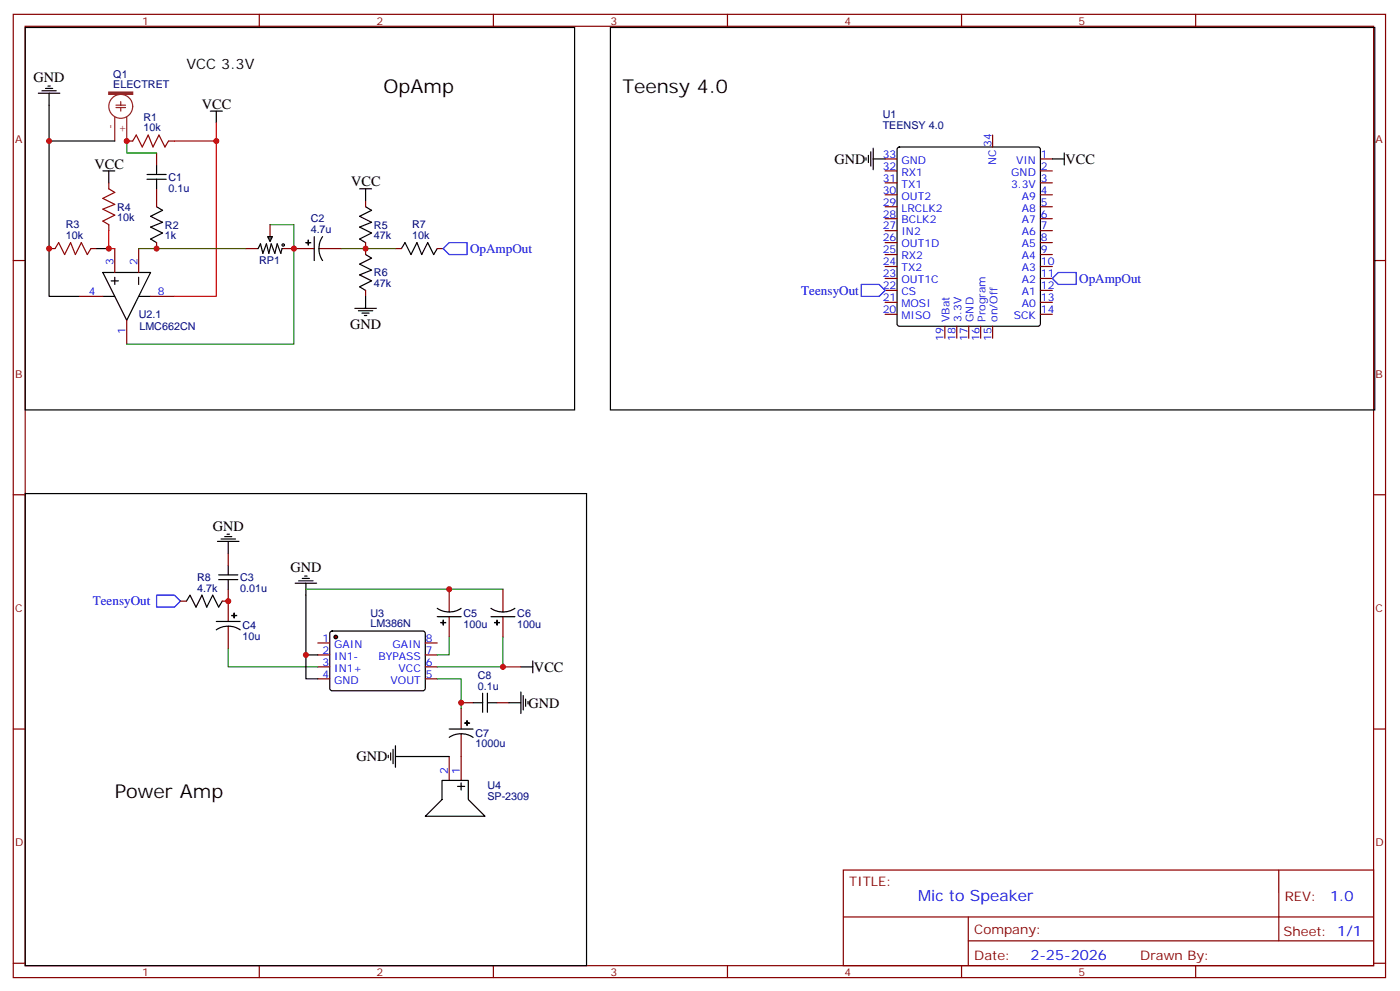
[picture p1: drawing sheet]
<svg xmlns="http://www.w3.org/2000/svg" width="414mm" height="293mm" viewBox="0 0 414 293" stroke-linecap="round" stroke-linejoin="round" font-family="sans-serif">
<g fill="none" stroke="#870000" stroke-width=".35">
<path d="M3.9 4.2h405.4v284.4h-405.4zM7.4 7.8h398.3v277.2h-398.3zM76.6 4.2v3.6M145.7 4.2v3.6M214.9 4.2v3.6M284 4.2v3.6M353.2 4.2v3.6M32.1 54v1.7M37.4 41.6h1.8M46.2 45.2v3.5M46.2 55.7v5.3M49.8 41.6h1.7"/>
<path d="M3.9 76.9h3.5M14.5 73.4h1.8M26.8 73.4h1.8M32.1 66.3v1.8M33.9 73.4v7M41 73.4v7M46.2 71.6v1.8M72.7 73.4h3.5M79.8 66.3v3.5M83.3 73.4h9.5M94.2 73.4h6.7M405.7 76.9h3.6"/>
<path d="M23.3 87.5h7.1M37.4 94.5v7.1M44.5 87.5h7M3.9 146h3.5M405.7 146h3.6M3.9 215.2h3.5M405.7 215.2h3.6M249.1 256.8h156.6v28.2h-156.6zM377.7 256.8v20.9M249.1 270.7h156.5M286 277.7h119.6M286 270.7v14.1"/>
<path d="M3.9 284.3h3.5M76.6 285v3.6M145.7 285v3.6M214.9 285v3.6M284 285v3.6M353.2 285v3.6M405.7 284.3h3.6"/>
</g>
<g fill="none" stroke="#8c2424" stroke-width=".35">
<path d="M33.9 34.6v7M34.3 31.8h2.8M34.3 31h2.8M35.7 30v1M35.7 31.8v1M37.4 34.6v7"/>
<circle cx="35.7" cy="31.4" r="3.5"/>
</g>
<path d="M32.1 27.2h7.1v.7h-7.1z" fill="#8c2424" stroke="#8c2424" stroke-width=".35"/>
<g fill="none" stroke="#000" stroke-width=".35">
<path d="M11.3 27.5h6.4M12.4 26.8h4.2M13.4 26.1h2.2M14.1 25.4h.8M14.5 27.5v14.1h19.4M62.1 32.8h3.6M63.9 32.8v3.5M14.5 41.6v45.9h8.8M30.4 50.4h3.5M32.1 50.4v3.6M43.4 52.9h5.7M43.4 51.5h5.7"/>
<path d="M46.2 48.7v2.8M46.2 52.9v2.8M28.6 73.4h3.5M46.2 61l1.8 1.1-3.5 1.8 3.5 1.7-3.5 1.4 3.5 1.8-3.5 1.8 1.7 1M76.2 73.4l.7-1.4 .7 2.8 1.1-2.8 .7 2.8 .7-2.8 1.1 2.8 .7-2.8 1 2.8 .4-1.4M79.1 69.8h1.4l-.7 1.5zM79.8 69.8v1.5M92.8 69.8v7.1M95.3 69.8a6.4 6.4 0 0 0 0 7.1M30.4 80.4h14.1l-7.1 14.1zM30.4 87.5h3.5M32.8 82.9h2.2"/>
<path d="M33.9 81.8v2.2M41 81.8v2.2M41 87.5h3.5"/>
<circle cx="83.6" cy="72.3" r=".35"/>
</g>
<path d="M32.1 55.7l1.8 1.1-3.5 1.8 3.5 1.7-3.5 1.4 3.5 1.8-3.5 1.8 1.7 1M39.2 41.6l1.1-1.7 1.7 3.5 1.8-3.5 1.4 3.5 1.8-3.5 1.7 3.5 1.1-1.8M16.3 73.4l1-1.8 1.8 3.5 1.7-3.5 1.5 3.5 1.7-3.5 1.8 3.5 1-1.7" fill="none" stroke="#a10000" stroke-width=".35"/>
<path d="M63.9 36.3v5.3h-12.4M63.9 41.6v45.9h-12.4M32.1 68.1v5.3h1.8" fill="none" stroke="#f00" stroke-width=".35"/>
<path d="M37.4 41.6v3.6h8.8M41 73.4h31.7" fill="none" stroke="#008700" stroke-width=".35"/>
<g fill="#870000" stroke="#000" stroke-width=".35">
<path d="M91.1 70.9v1.4z"/>
<path d="M90.3 71.6h1.5z"/>
</g>
<path d="M79.8 66.3h7v35.3h-49.4M100.9 73.4h15.9" fill="none" stroke="#008700" stroke-width=".35"/>
<g fill="none" stroke="#000" stroke-width=".35">
<path d="M7.4 8.1h162.3v112.9h-162.3zM106.2 55.7h3.5M108 55.7v3.6M255.8 46.6v.7M256.5 45.9v2.1M257.2 44.8v4.2M257.9 46.9h3.5M257.9 43.7v6.4M265.2 43.6l.5-.2h40.9l.5 .2 .2 .5v51.5l-.2 .5-.5 .2h-40.9l-.5-.2-.2-.5v-51.5zM310.8 46.9h3.6M314.4 45.2v3.5M108 61l1.7 1.1-3.5 1.8 3.5 1.7-3.5 1.4 3.5 1.8-3.5 1.8 1.8 1"/>
<path d="M108 75.1l1.7 1.1-3.5 1.8 3.5 1.7-3.5 1.4 3.5 1.8-3.5 1.8 1.8 1M118.6 73.4l1-1.8 1.8 3.5 1.8-3.5 1.4 3.5 1.7-3.5 1.8 3.5 1.1-1.7M104.8 91h6.4M105.9 91.7h4.2M106.9 92.4h2.1M107.6 93.1h.7M108 87.5v3.5M55.1 177.4l1-1.7 1.8 3.5 1.8-3.5 1.4 3.5 1.7-3.5 1.8 3.5 1.1-1.8M64.6 171.1h5.6M64.6 169.7h5.6M67.4 166.9v2.8M67.4 171.1v2.8"/>
<path d="M63.9 185.9a6.4 6.4 0 0 1 7 0M63.9 183.4h7"/>
</g>
<g fill="none" stroke="#870000" stroke-width=".35">
<path d="M293.2 39.9v3.5M108 59.3v1.7M261.4 46.9h3.6M261.4 50.4h3.6M261.4 54h3.6M261.4 57.5h3.6M307.3 46.9h3.5M307.3 50.4h3.5M307.3 54h3.5M307.3 57.5h3.5M108 71.6v3.5M116.8 73.4h1.8"/>
<path d="M129.2 73.4h1.7M261.4 61h3.6M261.4 64.6h3.6M261.4 68.1h3.6M261.4 71.6h3.6M261.4 75.1h3.6M261.4 78.7h3.6M307.3 61h3.5M307.3 64.6h3.5M307.3 68.1h3.5M307.3 71.6h3.5M307.3 75.1h3.5"/>
<path d="M307.3 78.7h3.5M108 85.7v1.8M261.4 82.2h3.6M261.4 85.7h3.6M261.4 89.3h3.6M261.4 92.8h3.6M279.1 96.3v3.5M282.6 96.3v3.5M286.1 96.3v3.5M289.7 96.3v3.5M293.2 96.3v3.5M307.3 82.2h3.5"/>
<path d="M307.3 85.7h3.5M307.3 89.3h3.5M307.3 92.8h3.5M53.3 177.4h1.8M65.7 177.4h1.7M67.4 163.3v3.6M67.4 173.9v9.5M67.4 184.9v6.7"/>
</g>
<path d="M132.7 71.6h5.3v3.5h-5.3l-1.8-1.7zM254.4 84h5.3l1.7 1.7-1.7 1.8h-5.3zM310.8 82.2l1.8-1.8h5.3v3.6h-5.3zM46.2 175.7h5.3l1.8 1.7-1.8 1.8h-5.3z" fill="none" stroke="#00f" stroke-width=".35"/>
<g fill="#870000" stroke="#000" stroke-width=".35">
<path d="M68.5 181.7h1.4z"/>
<path d="M69.1 181l.1 1.4z"/>
</g>
<path d="M64.2 159.8h6.4M65.3 159.1h4.2M66.4 158.4h2.1M67.1 157.7h.7M67.4 159.8v3.5M97.6 186.5l.5-.2h27.1l.4 .7v16.5l-.7 .4-27.1-.1-.4-.6v-16.2z" fill="none" stroke="#000" stroke-width=".35"/>
<circle cx="99.2" cy="188" r=".53" fill="#870000" stroke="#000" stroke-width=".35"/>
<path d="M132.7 173.9v6.7M93.9 189.8h3.5M93.9 193.3h3.5M93.9 196.8h3.5M125.6 189.8h3.6M125.6 193.3h3.6M125.6 196.8h3.6M132.7 182v6M93.9 200.4h3.5M125.6 200.4h3.6" fill="none" stroke="#870000" stroke-width=".35"/>
<path d="M67.4 191.6v5.2h26.5" fill="none" stroke="#008700" stroke-width=".35"/>
<path d="M87.2 172.2h6.3M88.2 171.4h4.3M89.3 170.7h2.1M90 170h.7M90.3 172.2v21.1h3.6M129.2 179.6a6.4 6.4 0 0 0 7 0M90.3 193.3v7.1h3.6M129.2 182h7" fill="none" stroke="#000" stroke-width=".35"/>
<g fill="#870000" stroke="#000" stroke-width=".35">
<path d="M130.2 183.8h1.4z"/>
<path d="M130.9 183.1l.1 1.4z"/>
</g>
<path d="M132.7 188v5.3h-3.5M148.6 188v8.8h-19.4" fill="none" stroke="#008700" stroke-width=".35"/>
<path d="M148.6 196.8h5.2" fill="none" stroke="#f00" stroke-width=".35"/>
<path d="M145 179.6a6.4 6.4 0 0 0 7.1 0M145 182h7.1M153.8 196.8h3.6M157.4 195.1v3.5" fill="none" stroke="#000" stroke-width=".35"/>
<path d="M148.6 173.9v6.7M148.6 182v6" fill="none" stroke="#870000" stroke-width=".35"/>
<g fill="#870000" stroke="#000" stroke-width=".35">
<path d="M146.1 183.8h1.4z"/>
<path d="M146.8 183.1v1.4z"/>
</g>
<path d="M90.3 173.9h58.3M129.2 200.4h7v8.8" fill="none" stroke="#008700" stroke-width=".35"/>
<path d="M136.2 209.2v6M136.2 216.6v6.7" fill="none" stroke="#870000" stroke-width=".35"/>
<path d="M132.7 217.7a6.4 6.4 0 0 1 7 0M132.7 215.2h7" fill="none" stroke="#000" stroke-width=".35"/>
<g fill="#870000" stroke="#000" stroke-width=".35">
<path d="M137.3 213.4l1.4 .1z"/>
<path d="M137.9 212.7l.1 1.4z"/>
</g>
<g fill="none" stroke="#000" stroke-width=".35">
<path d="M139.7 207.4h2.9M142.6 204.6v5.7M144 207.4h2.8M144 204.6v5.7M150.3 207.4h3.5M153.8 204.3v6.3M154.6 205.3v4.3M155.3 206.4v2.1M156 207.1v.7M114.7 223v.7M115.4 222.3v2.1M116.1 221.2v4.2"/>
<path d="M116.8 223.3h15.9M116.8 220.1v6.4M130.6 230.4h7.7v5.6l5 4.9h-17.7l5-4.9zM135.1 232.1h2.2M136.2 231.1v2.1"/>
</g>
<path d="M136.2 207.4h3.5M146.8 207.4h3.5M132.7 223.3v7.1M136.2 223.3v7.1" fill="none" stroke="#870000" stroke-width=".35"/>
<g fill="#c00">
<circle cx="63.9" cy="41.6" r=".88"/>
<circle cx="14.5" cy="41.6" r=".88"/>
<circle cx="46.2" cy="73.4" r=".88"/>
<circle cx="14.5" cy="73.4" r=".88"/>
<circle cx="32.1" cy="73.4" r=".88"/>
<circle cx="37.4" cy="41.6" r=".88"/>
<circle cx="108" cy="73.4" r=".88"/>
<circle cx="86.8" cy="73.4" r=".88"/>
<circle cx="67.4" cy="177.4" r=".88"/>
<circle cx="90.3" cy="193.3" r=".88"/>
<circle cx="148.6" cy="196.8" r=".88"/>
<circle cx="132.7" cy="173.9" r=".88"/>
<circle cx="136.2" cy="207.4" r=".88"/>
</g>
<path d="M180.3 8.1h225.8v112.9h-225.8zM7.4 145.7h165.8v139.3h-165.8z" fill="none" stroke="#000" stroke-width=".35"/>
<g font-size="5.6">
<text x="113.3" y="27.5">OpAmp</text>
<text x="183.8" y="27.5">Teensy 4.0</text>
<text x="33.9" y="235.7">Power Amp</text>
</g>
<text font-size="4.6" fill="#00f" x="271.2" y="265.8">Mic to Speaker</text>
<g font-size="4.2">
<text x="55.1" y="20.5">VCC 3.3V</text>
<text x="9.9" y="24.3">GND</text>
<text x="59.7" y="32.1">VCC</text>
<text x="27.9" y="49.7">VCC</text>
<text x="246.5" y="48.3">GND</text>
<text x="314.7" y="48.3">VCC</text>
<text x="103.8" y="55">VCC</text>
<text x="103.4" y="97">GND</text>
<text x="62.8" y="156.6">GND</text>
<text x="85.8" y="168.9">GND</text>
<text x="157.7" y="198.3">VCC</text>
<text x="156.1" y="208.9">GND</text>
<text x="105.3" y="224.7">GND</text>
</g>
<g font-size="4.2" fill="#00f">
<text x="392.9" y="266.1">1.0</text>
<text x="304.3" y="283.4">2-25-2026</text>
</g>
<g font-size="3.9" fill="#00f">
<text x="138.9" y="74.7">OpAmpOut</text>
<text x="318.8" y="83.5">OpAmpOut</text>
<text x="236.7" y="87">TeensyOut</text>
<text x="27.4" y="178.6">TeensyOut</text>
</g>
<g font-size="3.9" fill="#800">
<text x="250.9" y="261.4">TITLE:</text>
<text x="379.5" y="266.1">REV:</text>
<text x="287.8" y="275.6">Company:</text>
<text x="379.1" y="276.2">Sheet: 1/1</text>
<text x="287.8" y="283.3">Date:</text>
<text x="336.8" y="283.4">Drawn By:</text>
</g>
<g font-size="3.2" fill="#800">
<text x="42" y="7.2">1</text>
<text x="111.2" y="7.2">2</text>
<text x="180.3" y="7.2">3</text>
<text x="249.4" y="7.2">4</text>
<text x="318.6" y="7.2">5</text>
<text x="4.4" y="42.3">A</text>
<text x="406.3" y="42.3">A</text>
<text x="4.4" y="111.5">B</text>
<text x="406.3" y="111.5">B</text>
<text x="4.4" y="180.6">C</text>
<text x="406.3" y="180.6">C</text>
<text x="4.4" y="249.8">D</text>
<text x="406.3" y="249.8">D</text>
<text x="42" y="288">1</text>
<text x="111.2" y="288">2</text>
<text x="180.3" y="288">3</text>
<text x="249.4" y="288">4</text>
<text x="318.6" y="288">5</text>
</g>
<g font-size="3.2" fill="#000080">
<text x="33.5" y="22.9">Q1</text>
<text x="33.5" y="26.1">ELECTRET</text>
<text x="42.4" y="35.6">R1</text>
<text x="260.7" y="34.9">U1</text>
<text x="42.4" y="38.8">10k</text>
<text x="260.7" y="38.1">TEENSY 4.0</text>
<text x="49.8" y="53.4">C1</text>
<text x="49.8" y="56.5">0.1u</text>
<text x="34.6" y="65.3">10k</text>
<text x="34.6" y="62.2">R4</text>
<text x="91.8" y="65.6">C2</text>
<text x="19.4" y="70.6">10k</text>
<text x="19.4" y="67.4">R3</text>
<text x="48.7" y="70.6">1k</text>
<text x="48.7" y="67.5">R2</text>
<text x="91.8" y="68.8">4.7u</text>
<text x="110.5" y="70.6">47k</text>
<text x="110.5" y="67.5">R5</text>
<text x="121.8" y="70.6">10k</text>
<text x="121.8" y="67.4">R7</text>
<text x="76.6" y="77.8">RP1</text>
<text x="110.5" y="81.6">R6</text>
<text x="110.5" y="84.8">47k</text>
<text x="41" y="94">U2.1</text>
<text x="41.2" y="97.5">LMC662CN</text>
<text x="58.3" y="171.4">R8</text>
<text x="70.9" y="171.5">C3</text>
<text x="58.3" y="174.6">4.7k</text>
<text x="70.9" y="174.8">0.01u</text>
<text x="71.6" y="185.6">C4</text>
<text x="109.4" y="185.1">LM386N</text>
<text x="109.4" y="182">U3</text>
<text x="136.9" y="185.3">100u</text>
<text x="136.9" y="182.1">C5</text>
<text x="152.8" y="185.3">100u</text>
<text x="152.8" y="182.1">C6</text>
<text x="71.6" y="188.8">10u</text>
<text x="141.2" y="203.6">0.1u</text>
<text x="141.2" y="200.4">C8</text>
<text x="140.4" y="220.6">1000u</text>
<text x="140.4" y="217.4">C7</text>
<text x="144" y="232.9">U4</text>
<text x="144" y="236.1">SP-2309</text>
</g>
<g font-size="3.2" fill="#8d2323">
<text x="33.5" y="38.1" transform="rotate(-90 33.5 38.1)">-</text>
<text x="37.1" y="39.3" transform="rotate(-90 37.1 39.3)">+</text>
</g>
<g font-size="3.2" fill="#00f">
<text x="260.8" y="46.6">33</text>
<text x="292.8" y="43.4" transform="rotate(-90 292.8 43.4)">34</text>
<text x="307.5" y="46.6">1</text>
<text x="260.8" y="53.6">31</text>
<text x="260.8" y="50.1">32</text>
<text x="266.3" y="51.9">RX1</text>
<text x="266.3" y="48.3">GND</text>
<text x="294.3" y="48.7" transform="rotate(-90 294.3 48.7)">NC</text>
<text x="298.7" y="51.9">GND</text>
<text x="300.1" y="48.3">VIN</text>
<text x="307.5" y="50.1">2</text>
<text x="307.5" y="53.6">3</text>
<text x="260.8" y="57.2">30</text>
<text x="266.3" y="58.9">OUT2</text>
<text x="266.3" y="55.4">TX1</text>
<text x="298.6" y="55.4">3.3V</text>
<text x="301.8" y="58.9">A9</text>
<text x="307.5" y="57.2">4</text>
<text x="260.8" y="64.2">28</text>
<text x="260.8" y="60.7">29</text>
<text x="266.3" y="66">BCLK2</text>
<text x="266.3" y="62.4">LRCLK2</text>
<text x="301.8" y="62.4">A8</text>
<text x="301.8" y="66">A7</text>
<text x="307.5" y="60.7">5</text>
<text x="307.5" y="64.2">6</text>
<text x="260.8" y="71.3">26</text>
<text x="260.8" y="67.7">27</text>
<text x="266.3" y="69.5">IN2</text>
<text x="301.8" y="69.5">A6</text>
<text x="307.5" y="67.7">7</text>
<text x="307.5" y="71.3">8</text>
<text x="260.8" y="74.8">25</text>
<text x="266.3" y="76.6">RX2</text>
<text x="266.3" y="73">OUT1D</text>
<text x="301.8" y="73">A5</text>
<text x="301.8" y="76.6">A4</text>
<text x="307.5" y="74.8">9</text>
<text x="33.5" y="78.3" transform="rotate(-90 33.5 78.3)">3</text>
<text x="40.6" y="78.3" transform="rotate(-90 40.6 78.3)">2</text>
<text x="260.8" y="81.8">23</text>
<text x="260.8" y="78.3">24</text>
<text x="266.3" y="83.6">OUT1C</text>
<text x="266.3" y="80.1">TX2</text>
<text x="301.8" y="80.1">A3</text>
<text x="301.8" y="83.6">A2</text>
<text x="307.5" y="78.3">10</text>
<text x="307.5" y="81.8">11</text>
<text x="26.2" y="87.1">4</text>
<text x="46.6" y="87.1">8</text>
<text x="260.8" y="88.9">21</text>
<text x="260.8" y="85.4">22</text>
<text x="266.3" y="87.1">CS</text>
<text x="301.8" y="87.1">A1</text>
<text x="307.5" y="85.4">12</text>
<text x="307.5" y="88.9">13</text>
<text x="260.8" y="92.4">20</text>
<text x="266.3" y="94.2">MISO</text>
<text x="266.3" y="90.7">MOSI</text>
<text x="280.5" y="95" transform="rotate(-90 280.5 95)">VBat</text>
<text x="284" y="95" transform="rotate(-90 284 95)">3.3V</text>
<text x="287.5" y="95" transform="rotate(-90 287.5 95)">GND</text>
<text x="291.1" y="95" transform="rotate(-90 291.1 95)">Program</text>
<text x="294.6" y="95" transform="rotate(-90 294.6 95)">on/Off</text>
<text x="299.4" y="94.2">SCK</text>
<text x="301.8" y="90.7">A0</text>
<text x="307.5" y="92.4">14</text>
<text x="37.1" y="98.7" transform="rotate(-90 37.1 98.7)">1</text>
<text x="278.7" y="100.5" transform="rotate(-90 278.7 100.5)">19</text>
<text x="282.3" y="100.5" transform="rotate(-90 282.3 100.5)">18</text>
<text x="285.8" y="100.5" transform="rotate(-90 285.8 100.5)">17</text>
<text x="289.3" y="100.5" transform="rotate(-90 289.3 100.5)">16</text>
<text x="292.8" y="100.5" transform="rotate(-90 292.8 100.5)">15</text>
<text x="95.2" y="189.4">1</text>
<text x="98.7" y="191.2">GAIN</text>
<text x="116" y="191.2">GAIN</text>
<text x="125.8" y="189.4">8</text>
<text x="95.2" y="193">2</text>
<text x="95.2" y="196.5">3</text>
<text x="98.7" y="194.7">IN1-</text>
<text x="111.8" y="194.7">BYPASS</text>
<text x="125.8" y="196.5">6</text>
<text x="125.8" y="193">7</text>
<text x="95.2" y="200">4</text>
<text x="98.7" y="198.3">IN1+</text>
<text x="98.7" y="201.8">GND</text>
<text x="115.4" y="201.8">VOUT</text>
<text x="117.7" y="198.3">VCC</text>
<text x="125.8" y="200">5</text>
<text x="132.3" y="228.6" transform="rotate(-90 132.3 228.6)">2</text>
<text x="135.9" y="228.6" transform="rotate(-90 135.9 228.6)">1</text>
</g>
</svg>
